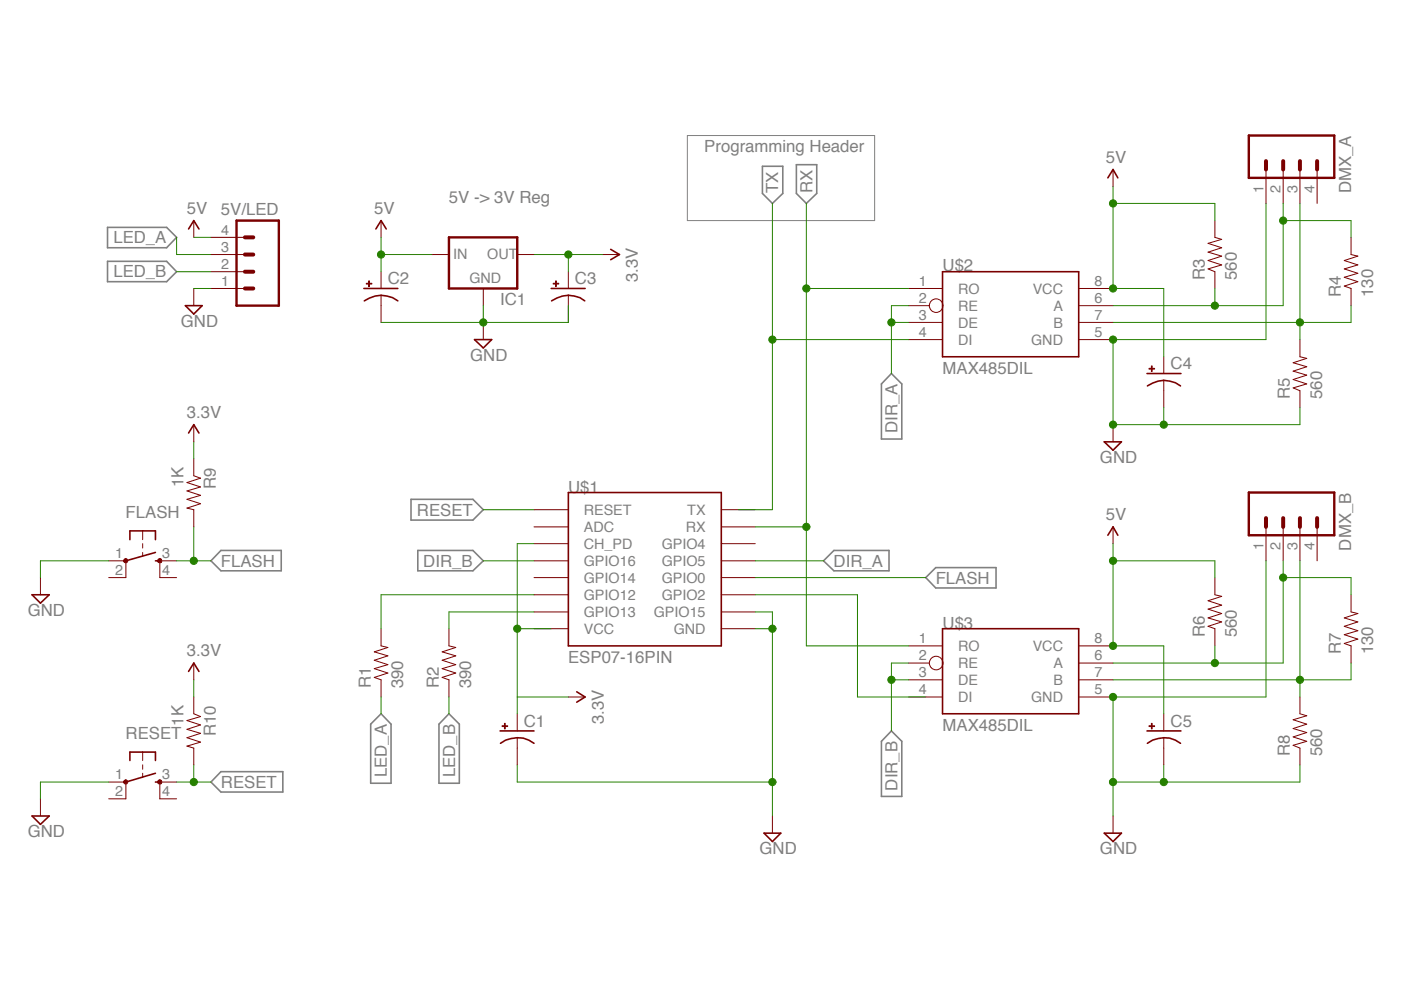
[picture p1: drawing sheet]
<svg xmlns="http://www.w3.org/2000/svg" width="297mm" height="210mm" viewBox="0 0 297 210" stroke-linecap="round" stroke-linejoin="round" font-family="sans-serif">
<path d="M145.7 28.7h39.7v18.1h-39.7z" fill="none" stroke="#808080" stroke-width=".21"/>
<g fill="none" stroke="#808080" stroke-width=".34">
<path d="M161.6 35.3h4.4v5.7l-2.2 2.1-2.2-2.1zM168.8 34.9h4.4v6.1l-2.2 2.1-2.2-2.1zM22.8 55.4h12.5l2.1 2.2-2.1 2.1h-12.5zM22.8 48.2h12.5l2.1 2.1-2.1 2.2h-12.5zM189 79.2l2.2 2.2v11.7h-4.3v-11.7zM46.8 116.7h12.8v4.3h-12.8l-2.1-2.1zM87.1 105.9h13.2l2.2 2.2-2.2 2.2h-13.2zM88.6 116.7h11.7l2.2 2.2-2.2 2.1h-11.7zM176.8 116.7h11.7v4.3h-11.7l-2.2-2.1zM196.3 122.5l2.1-2.2h12.8v4.4h-12.8zM78.6 153.5l2.2-2.2 2.1 2.2v12.6h-4.3zM95.2 151.3l2.2 2.2v12.6h-4.3v-12.6z"/>
<path d="M189 155l2.2 2.2v11.7h-4.3v-11.7zM46.8 163.6h13.2v4.3h-13.2l-2.1-2.1z"/>
</g>
<path d="M27.5 114.4v-1.8h5.5v1.8M33 118.9h.9M33 117.1l-6.3 1.8M120.5 104.4h32.4v32.5h-32.4z" fill="none" stroke="#7a0000" stroke-width=".34"/>
<g fill="none" stroke="#7a0000" stroke-width=".21">
<path d="M26.7 118.9v3.6M30.2 112.6v1.8M30.2 115.3v.9M30.2 117.1v.9M33.9 118.9v3.6M113.2 108.1h7.3M113.2 111.7h7.3M113.2 115.3h7.3M113.2 118.9h7.3M152.9 108.1h7.2M152.9 111.7h7.2M152.9 115.3h7.2"/>
<path d="M152.9 118.9h7.2M80.8 133.3v3.6l1.4 .4-2.8 .9 2.8 .9-2.8 .9 2.8 .9-2.8 .9 2.8 .9-2.8 .9 1.4 .5v3.7M95.2 133.3v3.6l1.4 .4-2.9 .9 2.9 .9-2.9 .9 2.9 .9-2.9 .9 2.9 .9-2.9 .9 1.5 .5v3.7M113.2 122.5h7.3M113.2 126.1h7.3M113.2 129.7h7.3M113.2 133.3h7.3M152.9 122.5h7.2M152.9 126.1h7.2M152.9 129.7h7.2M152.9 133.3h7.2"/>
</g>
<circle cx="26.6" cy="118.9" r=".47" fill="#7a0000"/>
<circle cx="26.7" cy="118.9" r=".47" fill="none" stroke="#7a0000" stroke-width=".21"/>
<circle cx="33.9" cy="118.9" r=".5" fill="#7a0000"/>
<g fill="none" stroke="#7a0000" stroke-width=".21">
<path d="M23.1 118.9h3.6M33.9 118.9h3.5M23.1 122.5h3.6M33.9 122.5h3.5M30.2 159.5v1.7M26.7 165.8v3.6M30.2 162.2v.9M30.2 163.9v1M33.9 165.8v3.6"/>
<circle cx="33.9" cy="118.9" r=".5"/>
</g>
<path d="M27.5 161.2v-1.7h5.5v1.7M33 165.8h.9M33 163.9l-6.3 1.9" fill="none" stroke="#7a0000" stroke-width=".34"/>
<circle cx="26.6" cy="165.8" r=".47" fill="#7a0000"/>
<circle cx="26.7" cy="165.8" r=".47" fill="none" stroke="#7a0000" stroke-width=".21"/>
<circle cx="33.9" cy="165.8" r=".5" fill="#7a0000"/>
<g fill="none" stroke="#7a0000" stroke-width=".21">
<path d="M192.6 61.2h7.2M192.6 64.8h4.4M192.6 68.4h7.2M192.6 72h7.2M228.7 61.2h7.3M228.7 64.8h7.3M228.7 68.4h7.3M228.7 72h7.3M268.4 111.7v7.2M272.1 111.7v7.2M275.6 111.7v7.2M279.3 111.7v7.2"/>
<path d="M192.6 136.9h7.2M228.7 136.9h7.3M109.7 156.4v2.2M192.6 140.6h4.4M192.6 144.1h7.2M192.6 147.8h7.2M228.7 140.6h7.3M228.7 144.1h7.3M228.7 147.8h7.3M23.1 165.8h3.6M23.1 169.4h3.6M33.9 165.8h3.5"/>
<path d="M33.9 169.4h3.5"/>
<circle cx="198.5" cy="64.8" r="1.44"/>
<circle cx="198.5" cy="140.6" r="1.44"/>
<circle cx="33.9" cy="165.8" r=".5"/>
</g>
<path d="M264.8 104.4h18.1v9.1h-18.1z" fill="none" stroke="#7a0000" stroke-width=".51"/>
<path d="M268.4 109.8v1.9M272.1 109.8v1.9M275.6 109.8v1.9M279.3 109.8v1.9" fill="none" stroke="#7a0000" stroke-width=".85"/>
<path d="M199.8 57.6h28.9v18h-28.9zM199.8 133.3h28.9v18h-28.9zM106 155h7.2M106.1 157.6a5.9 5.9 0 0 1 7.1 0" fill="none" stroke="#7a0000" stroke-width=".34"/>
<path d="M106.4 153.9h1.2v.1h-1.2z" fill="#7a0000"/>
<path d="M106.4 153.9h1.2v.1h-1.2z" fill="none" stroke="#7a0000" stroke-width=".21"/>
<path d="M106.9 153.3h.2v1.2h-.2z" fill="#7a0000"/>
<path d="M80.8 62.6v2.2M107 153.4h.1v1.2h-.1zM109.7 151.3v3.7M109.7 158.6v3.6" fill="none" stroke="#7a0000" stroke-width=".21"/>
<path d="M77.2 61.2h7.1M77.2 63.8a5.9 5.9 0 0 1 7.1 0" fill="none" stroke="#7a0000" stroke-width=".34"/>
<path d="M77.6 60h1.2v.2h-1.2z" fill="#7a0000"/>
<path d="M77.7 60.1h1.1v.1h-1.1z" fill="none" stroke="#7a0000" stroke-width=".21"/>
<path d="M78.1 59.5h.2v1.2h-.2z" fill="#7a0000"/>
<path d="M78.2 59.6h.1v1.1h-.1zM80.8 57.6v3.6M80.8 64.8v3.6M120.5 62.6v2.2" fill="none" stroke="#7a0000" stroke-width=".21"/>
<path d="M116.9 61.2h7.2M116.9 63.8a5.8 5.8 0 0 1 7.1 0" fill="none" stroke="#7a0000" stroke-width=".34"/>
<path d="M117.3 60h1.1v.2h-1.1z" fill="#7a0000"/>
<path d="M117.3 60.1h1.2v.1h-1.2z" fill="none" stroke="#7a0000" stroke-width=".21"/>
<path d="M117.8 59.5h.1v1.2h-.1z" fill="#7a0000"/>
<path d="M117.8 59.6h.2v1.1h-.2zM120.5 57.6v3.6M120.5 64.8v3.6M246.7 156.4v2.2" fill="none" stroke="#7a0000" stroke-width=".21"/>
<path d="M243.2 155h7.2M243.3 157.6a5.8 5.8 0 0 1 7 0" fill="none" stroke="#7a0000" stroke-width=".34"/>
<path d="M243.6 153.9h1.2v.1h-1.2z" fill="#7a0000"/>
<path d="M243.6 153.9h1.2v.1h-1.2z" fill="none" stroke="#7a0000" stroke-width=".21"/>
<path d="M244.1 153.3h.2v1.2h-.2z" fill="#7a0000"/>
<path d="M80.8 46.8v3.5M91.6 54h3.6M109.7 54h3.5M127.7 54h3.6M102.5 61.2v3.6M102.5 68.4v3.6M246.7 80.6v2.2M120.5 147.8h3.6M244.1 153.4h.2v1.2h-.2zM246.7 151.3v3.7M246.7 158.6v3.6M163.8 173v3.6" fill="none" stroke="#7a0000" stroke-width=".21"/>
<path d="M95.2 50.3h14.5v10.9h-14.5z" fill="none" stroke="#7a0000" stroke-width=".51"/>
<path d="M79.7 48.5l1.1-1.7 1.1 1.7M129.5 52.9l1.8 1.1-1.8 1.1M100.6 72h3.6l-1.7 1.8zM243.2 79.2h7.2M243.3 81.8a5.8 5.8 0 0 1 7 0M122.3 146.7l1.8 1.1-1.8 1.1M162 176.6h3.5l-1.7 1.8z" fill="none" stroke="#7a0000" stroke-width=".34"/>
<path d="M243.6 78.1h1.2v.1h-1.2z" fill="#7a0000"/>
<path d="M243.6 78.1h1.2v.2h-1.2z" fill="none" stroke="#7a0000" stroke-width=".21"/>
<path d="M244.1 77.6h.2v1.2h-.2z" fill="#7a0000"/>
<g fill="none" stroke="#7a0000" stroke-width=".21">
<path d="M236 35.9v3.7M268.4 35.9v7.2M272.1 35.9v7.2M275.6 35.9v7.2M279.3 35.9v7.2M41.1 46.8v3.5M44.7 57.6h7.2M44.7 54h7.2M44.7 50.3h7.2M257.6 46.8v3.5l1.4 .5-2.9 .8 2.9 .9-2.9 1 2.9 .8-2.9 .9 2.9 1-2.9 .8 1.5 .6v3.6M286.4 50.3v3.7l1.5 .3-2.9 .9 2.9 1-2.9 .8 2.9 .9-2.9 .9 2.9 .9-2.9 1 1.4 .5v3.6M41.1 61.2v3.6"/>
<path d="M44.7 61.2h7.2M244.1 77.6h.2v1.2h-.2zM246.7 75.6v3.6M275.6 72v3.6l1.5 .4-2.9 .9 2.9 .9-2.9 .9 2.9 .8-2.9 1 2.9 .9-2.9 .8 1.4 .6v3.6M41.1 97.2v3.7l1.4 .5-2.9 .9 2.9 .9-2.9 .9 2.9 .9-2.9 .9 2.9 .9-2.9 .9 1.5 .4v3.6M41.1 90v3.7M236 90v3.7M246.7 82.8v3.6M236 111.7v3.6M8.6 122.5v3.6M257.6 122.5v3.6l1.4 .3-2.9 1 2.9 .9-2.9 .9 2.9 .9-2.9 .9 2.9 .9-2.9 .9 1.5 .5v3.6M286.4 126.1v3.6l1.5 .4-2.9 .9 2.9 .9-2.9 .9 2.9 .9-2.9 .9 2.9 .9-2.9 .9 1.4 .5v3.7"/>
<path d="M41.1 140.6v3.5M41.1 147.8v3.5l1.4 .6-2.9 .9 2.9 .9-2.9 .9 2.9 .9-2.9 .9 2.9 .9-2.9 .9 1.5 .4v3.6M275.6 147.8v3.5l1.5 .5-2.9 .8 2.9 .9-2.9 1 2.9 .8-2.9 .9 2.9 1-2.9 .8 1.4 .6v3.6M8.6 169.4v3.6M236 173v3.6"/>
</g>
<path d="M234.9 37.7l1.1-1.8 1 1.8M40 48.5l1.1-1.7 1.1 1.7M39.3 64.8h3.6l-1.8 1.8zM40 91.8l1.1-1.8 1.1 1.8M234.1 93.7h3.7l-1.8 1.8zM234.9 113.5l1.1-1.8 1 1.8M6.8 126.1h3.6l-1.8 1.8zM40 142.4l1.1-1.8 1.1 1.8M6.8 173h3.6l-1.8 1.8zM234.1 176.6h3.7l-1.8 1.8z" fill="none" stroke="#7a0000" stroke-width=".34"/>
<path d="M264.8 28.7h18.1v9h-18.1zM50.1 46.8h9v18h-9z" fill="none" stroke="#7a0000" stroke-width=".51"/>
<path d="M268.4 34.2v1.7M272.1 34.2v1.7M275.6 34.2v1.7M279.3 34.2v1.7M51.9 54h1.8M51.9 57.6h1.8M51.9 50.3h1.8M51.9 61.2h1.8" fill="none" stroke="#7a0000" stroke-width=".85"/>
<path d="M113.2 129.7h-18v3.6M113.2 126.1h-32.4v7.2M160.1 133.3h3.7v39.7M109.7 162.2v3.6h54.1" fill="none" stroke="#268000" stroke-width=".21"/>
<circle cx="163.7" cy="165.8" r=".76" fill="#268000"/>
<g fill="none" stroke="#268000" stroke-width=".21">
<path d="M160.1 129.7h3.7v3.6"/>
<circle cx="163.8" cy="165.8" r=".76"/>
</g>
<circle cx="163.7" cy="133.3" r=".76" fill="#268000"/>
<g fill="none" stroke="#268000" stroke-width=".21">
<path d="M102.5 64.8v3.6M120.5 64.8v3.6h-39.7"/>
<circle cx="163.8" cy="133.3" r=".76"/>
</g>
<circle cx="102.4" cy="68.3" r=".76" fill="#268000"/>
<g fill="none" stroke="#268000" stroke-width=".21">
<path d="M268.4 43.1v28.9h-32.4v18h39.6v-3.6M246.7 86.4v3.6"/>
<circle cx="102.5" cy="68.4" r=".76"/>
</g>
<circle cx="236" cy="72" r=".76" fill="#268000"/>
<circle cx="236" cy="72" r=".76" fill="none" stroke="#268000" stroke-width=".21"/>
<circle cx="236" cy="90" r=".76" fill="#268000"/>
<circle cx="236" cy="90" r=".76" fill="none" stroke="#268000" stroke-width=".21"/>
<circle cx="246.7" cy="90" r=".76" fill="#268000"/>
<g fill="none" stroke="#268000" stroke-width=".21">
<path d="M268.4 118.9v28.9h-32.4v25.2"/>
<circle cx="246.7" cy="90" r=".76"/>
</g>
<circle cx="236" cy="147.8" r=".76" fill="#268000"/>
<g fill="none" stroke="#268000" stroke-width=".21">
<path d="M246.7 162.2v3.6M275.6 162.2v3.6h-39.6"/>
<circle cx="236" cy="147.8" r=".76"/>
</g>
<circle cx="246.7" cy="165.8" r=".76" fill="#268000"/>
<circle cx="246.7" cy="165.8" r=".76" fill="none" stroke="#268000" stroke-width=".21"/>
<circle cx="236" cy="165.8" r=".76" fill="#268000"/>
<g fill="none" stroke="#268000" stroke-width=".21">
<path d="M41.1 61.2h3.6M23.1 118.9h-14.5v3.6M113.2 115.3h-3.5v36M109.7 133.3h7.2M109.7 147.8h10.8M23.1 165.8h-14.5v3.6"/>
<circle cx="236" cy="165.8" r=".76"/>
</g>
<circle cx="109.6" cy="133.3" r=".76" fill="#268000"/>
<g fill="none" stroke="#268000" stroke-width=".21">
<path d="M113.2 54h14.5M120.5 54v3.6"/>
<circle cx="109.7" cy="133.3" r=".76"/>
</g>
<circle cx="120.5" cy="53.9" r=".76" fill="#268000"/>
<g fill="none" stroke="#268000" stroke-width=".21">
<path d="M80.8 50.3v7.3M80.8 54h10.8M41.1 93.7v3.5"/>
<circle cx="120.5" cy="54" r=".76"/>
</g>
<circle cx="80.8" cy="53.9" r=".76" fill="#268000"/>
<g fill="none" stroke="#268000" stroke-width=".21">
<path d="M41.1 50.3h3.6M236 115.3v21.6M236 118.9h21.6v3.6"/>
<circle cx="80.8" cy="54" r=".76"/>
</g>
<circle cx="236" cy="118.9" r=".76" fill="#268000"/>
<g fill="none" stroke="#268000" stroke-width=".21">
<path d="M236 136.9h10.7v14.4"/>
<circle cx="236" cy="118.9" r=".76"/>
</g>
<circle cx="236" cy="136.9" r=".76" fill="#268000"/>
<g fill="none" stroke="#268000" stroke-width=".21">
<path d="M236 39.6v21.6h10.7v14.4M236 43.1h21.6v3.7"/>
<circle cx="236" cy="136.9" r=".76"/>
</g>
<circle cx="236" cy="43.1" r=".76" fill="#268000"/>
<circle cx="236" cy="43.1" r=".76" fill="none" stroke="#268000" stroke-width=".21"/>
<circle cx="236" cy="61.1" r=".76" fill="#268000"/>
<g fill="none" stroke="#268000" stroke-width=".21">
<path d="M163.8 43.1v65h-7.2M163.8 72h28.8"/>
<circle cx="236" cy="61.2" r=".76"/>
</g>
<circle cx="163.7" cy="72" r=".76" fill="#268000"/>
<g fill="none" stroke="#268000" stroke-width=".21">
<path d="M171 43.1v68.6h-10.9M171 61.2h21.6"/>
<circle cx="163.8" cy="72" r=".76"/>
</g>
<circle cx="170.9" cy="61.1" r=".76" fill="#268000"/>
<g fill="none" stroke="#268000" stroke-width=".21">
<path d="M171 111.7v25.2h21.6"/>
<circle cx="171" cy="61.2" r=".76"/>
</g>
<circle cx="170.9" cy="111.7" r=".76" fill="#268000"/>
<g fill="none" stroke="#268000" stroke-width=".21">
<path d="M37.4 118.9h7.3M41.1 111.7v7.2M160.1 122.5h36.2"/>
<circle cx="171" cy="111.7" r=".76"/>
</g>
<circle cx="41.1" cy="118.9" r=".76" fill="#268000"/>
<g fill="none" stroke="#268000" stroke-width=".21">
<path d="M37.4 165.8h7.3M41.1 162.2v3.6"/>
<circle cx="41.1" cy="118.9" r=".76"/>
</g>
<circle cx="41.1" cy="165.8" r=".76" fill="#268000"/>
<g fill="none" stroke="#268000" stroke-width=".21">
<path d="M37.4 57.6h7.3M37.4 50.3v3.7h7.3M102.5 108.1h10.7M102.5 118.9h10.7M160.1 126.1h21.7v21.7h14.5M80.8 147.8v3.5M95.2 147.8v3.5M189 144.1h3.6M192.6 140.6h-3.6v14.4"/>
<circle cx="41.1" cy="165.8" r=".76"/>
</g>
<circle cx="189" cy="144.1" r=".76" fill="#268000"/>
<g fill="none" stroke="#268000" stroke-width=".21">
<path d="M272.1 118.9v21.7h-36.1M257.6 136.9v3.7"/>
<circle cx="189" cy="144.1" r=".76"/>
</g>
<circle cx="257.6" cy="140.6" r=".76" fill="#268000"/>
<g fill="none" stroke="#268000" stroke-width=".21">
<path d="M272.1 122.5h14.3v3.6"/>
<circle cx="257.6" cy="140.6" r=".76"/>
</g>
<circle cx="272" cy="122.4" r=".76" fill="#268000"/>
<g fill="none" stroke="#268000" stroke-width=".21">
<path d="M275.6 118.9v28.9M236 144.1h39.6"/>
<circle cx="272.1" cy="122.5" r=".76"/>
</g>
<circle cx="275.6" cy="144.1" r=".76" fill="#268000"/>
<g fill="none" stroke="#268000" stroke-width=".21">
<path d="M189 68.4h3.6M192.6 64.8h-3.6v14.4M160.1 118.9h14.5M286.4 140.6v3.5h-10.8"/>
<circle cx="275.6" cy="144.1" r=".76"/>
</g>
<circle cx="189" cy="68.3" r=".76" fill="#268000"/>
<g fill="none" stroke="#268000" stroke-width=".21">
<path d="M272.1 43.1v21.7h-36.1M272.1 46.8h14.3v3.5M257.6 61.2v3.6"/>
<circle cx="189" cy="68.4" r=".76"/>
</g>
<circle cx="257.6" cy="64.8" r=".76" fill="#268000"/>
<circle cx="257.6" cy="64.8" r=".76" fill="none" stroke="#268000" stroke-width=".21"/>
<circle cx="272" cy="46.8" r=".76" fill="#268000"/>
<g fill="none" stroke="#268000" stroke-width=".21">
<path d="M275.6 43.1v28.9M286.4 64.8v3.6h-50.4"/>
<circle cx="272.1" cy="46.8" r=".76"/>
</g>
<circle cx="275.6" cy="68.3" r=".76" fill="#268000"/>
<g fill="none" stroke="#268000" stroke-width=".21">
<path d="M41.1 144.1v3.7"/>
<circle cx="275.6" cy="68.4" r=".76"/>
</g>
<g font-size="3.6" fill="#808080">
<text x="149.3" y="32.3">Programming Header</text>
<text x="234.5" y="34.5">5V</text>
<text x="165" y="41" transform="rotate(-90 165 41)">TX</text>
<text x="172.2" y="41" transform="rotate(-90 172.2 41)">RX</text>
<text x="286.5" y="41" transform="rotate(-90 286.5 41)">DMX_A</text>
<text x="39.6" y="45.3">5V</text>
<text x="46.8" y="45.6">5V/LED</text>
<text x="79.3" y="45.3">5V</text>
<text x="95.2" y="43.1">5V -&gt; 3V Reg</text>
<text x="24" y="51.6">LED_A</text>
<text x="24" y="58.8">LED_B</text>
<text x="135.3" y="59.8" transform="rotate(-90 135.3 59.8)">3.3V</text>
<text x="199.8" y="57.6">U$2</text>
<text x="255.4" y="59.4" transform="rotate(-90 255.4 59.4)">R3</text>
<text x="262.3" y="59.4" transform="rotate(-90 262.3 59.4)">560</text>
<text x="82.2" y="60.3">C2</text>
<text x="106" y="64.8">IC1</text>
<text x="121.9" y="60.3">C3</text>
<text x="284.3" y="63" transform="rotate(-90 284.3 63)">R4</text>
<text x="291.1" y="63" transform="rotate(-90 291.1 63)">130</text>
<text x="38.4" y="69.3">GND</text>
<text x="99.7" y="76.5">GND</text>
<text x="199.8" y="79.2">MAX485DIL</text>
<text x="248.2" y="78.3">C4</text>
<text x="39.6" y="88.6">3.3V</text>
<text x="273.5" y="84.6" transform="rotate(-90 273.5 84.6)">R5</text>
<text x="280.3" y="84.6" transform="rotate(-90 280.3 84.6)">560</text>
<text x="190.3" y="91.9" transform="rotate(-90 190.3 91.9)">DIR_A</text>
<text x="233.2" y="98.1">GND</text>
<text x="38.9" y="103.4" transform="rotate(-90 38.9 103.4)">1K</text>
<text x="45.7" y="103.6" transform="rotate(-90 45.7 103.6)">R9</text>
<text x="120.5" y="104.4">U$1</text>
<text x="26.6" y="109.9">FLASH</text>
<text x="88.4" y="109.3">RESET</text>
<text x="234.5" y="110.2">5V</text>
<text x="286.5" y="116.7" transform="rotate(-90 286.5 116.7)">DMX_B</text>
<text x="46.8" y="120.1">FLASH</text>
<text x="89.7" y="120.2">DIR_B</text>
<text x="176.7" y="120.1">DIR_A</text>
<text x="198.4" y="123.7">FLASH</text>
<text x="5.9" y="130.6">GND</text>
<text x="199.8" y="133.3">U$3</text>
<text x="255.4" y="135.1" transform="rotate(-90 255.4 135.1)">R6</text>
<text x="262.3" y="135.1" transform="rotate(-90 262.3 135.1)">560</text>
<text x="39.6" y="139.1">3.3V</text>
<text x="120.5" y="140.5">ESP07-16PIN</text>
<text x="284.3" y="138.7" transform="rotate(-90 284.3 138.7)">R7</text>
<text x="291.1" y="138.7" transform="rotate(-90 291.1 138.7)">130</text>
<text x="78.6" y="145.9" transform="rotate(-90 78.6 145.9)">R1</text>
<text x="85.5" y="145.9" transform="rotate(-90 85.5 145.9)">390</text>
<text x="93.1" y="145.9" transform="rotate(-90 93.1 145.9)">R2</text>
<text x="99.9" y="145.9" transform="rotate(-90 99.9 145.9)">390</text>
<text x="38.9" y="153.9" transform="rotate(-90 38.9 153.9)">1K</text>
<text x="111.1" y="154">C1</text>
<text x="128" y="153.6" transform="rotate(-90 128 153.6)">3.3V</text>
<text x="199.8" y="154.9">MAX485DIL</text>
<text x="248.2" y="154">C5</text>
<text x="26.6" y="156.8">RESET</text>
<text x="45.7" y="156.1" transform="rotate(-90 45.7 156.1)">R10</text>
<text x="273.5" y="160.4" transform="rotate(-90 273.5 160.4)">R8</text>
<text x="280.3" y="160.4" transform="rotate(-90 280.3 160.4)">560</text>
<text x="46.8" y="167">RESET</text>
<text x="82" y="164.8" transform="rotate(-90 82 164.8)">LED_A</text>
<text x="96.5" y="164.8" transform="rotate(-90 96.5 164.8)">LED_B</text>
<text x="190.3" y="167.6" transform="rotate(-90 190.3 167.6)">DIR_B</text>
<text x="5.9" y="177.5">GND</text>
<text x="161" y="181.1">GND</text>
<text x="233.2" y="181.1">GND</text>
</g>
<g font-size="3" fill="#808080">
<text x="267.9" y="40.9" transform="rotate(-90 267.9 40.9)">1</text>
<text x="271.5" y="40.9" transform="rotate(-90 271.5 40.9)">2</text>
<text x="275.1" y="40.9" transform="rotate(-90 275.1 40.9)">3</text>
<text x="278.7" y="40.9" transform="rotate(-90 278.7 40.9)">4</text>
<text x="46.9" y="53.4">3</text>
<text x="46.9" y="49.8">4</text>
<text x="46.9" y="57">2</text>
<text x="96.1" y="54.8">IN</text>
<text x="103.3" y="54.8">OUT</text>
<text x="46.9" y="60.7">1</text>
<text x="99.5" y="60.1">GND</text>
<text x="194.8" y="60.7">1</text>
<text x="194.8" y="64.3">2</text>
<text x="203.2" y="62.2">RO</text>
<text x="203.2" y="65.8">RE</text>
<text x="219" y="62.3">VCC</text>
<text x="223.4" y="65.9">A</text>
<text x="232" y="64.3">6</text>
<text x="232" y="60.7">8</text>
<text x="194.8" y="67.9">3</text>
<text x="194.8" y="71.5">4</text>
<text x="203.2" y="69.5">DE</text>
<text x="223.4" y="69.5">B</text>
<text x="232" y="71.5">5</text>
<text x="232" y="67.9">7</text>
<text x="203.2" y="73.1">DI</text>
<text x="218.6" y="73.1">GND</text>
<text x="123.8" y="109.1">RESET</text>
<text x="123.8" y="112.7">ADC</text>
<text x="145.4" y="112.8">RX</text>
<text x="145.7" y="109.2">TX</text>
<text x="24.4" y="118.4">1</text>
<text x="34.4" y="118.4">3</text>
<text x="123.8" y="116.4">CH_PD</text>
<text x="123.8" y="120">GPIO16</text>
<text x="140.3" y="120">GPIO5</text>
<text x="140.3" y="116.4">GPIO4</text>
<text x="267.9" y="116.7" transform="rotate(-90 267.9 116.7)">1</text>
<text x="271.5" y="116.7" transform="rotate(-90 271.5 116.7)">2</text>
<text x="275.1" y="116.7" transform="rotate(-90 275.1 116.7)">3</text>
<text x="278.7" y="116.7" transform="rotate(-90 278.7 116.7)">4</text>
<text x="24.4" y="122">2</text>
<text x="34.4" y="122">4</text>
<text x="123.8" y="123.6">GPIO14</text>
<text x="140.3" y="123.6">GPIO0</text>
<text x="123.8" y="127.2">GPIO12</text>
<text x="123.8" y="130.8">GPIO13</text>
<text x="138.6" y="130.8">GPIO15</text>
<text x="140.3" y="127.2">GPIO2</text>
<text x="123.8" y="134.4">VCC</text>
<text x="142.8" y="134.4">GND</text>
<text x="194.8" y="136.4">1</text>
<text x="203.2" y="138">RO</text>
<text x="232" y="136.4">8</text>
<text x="194.8" y="140">2</text>
<text x="194.8" y="143.6">3</text>
<text x="203.2" y="141.6">RE</text>
<text x="219" y="138">VCC</text>
<text x="223.4" y="141.6">A</text>
<text x="232" y="140">6</text>
<text x="232" y="143.6">7</text>
<text x="194.8" y="147.2">4</text>
<text x="203.2" y="145.2">DE</text>
<text x="203.2" y="148.8">DI</text>
<text x="218.6" y="148.9">GND</text>
<text x="223.4" y="145.2">B</text>
<text x="232" y="147.2">5</text>
<text x="24.4" y="165.3">1</text>
<text x="34.4" y="165.3">3</text>
<text x="24.4" y="168.9">2</text>
<text x="34.4" y="168.9">4</text>
</g>
</svg>
